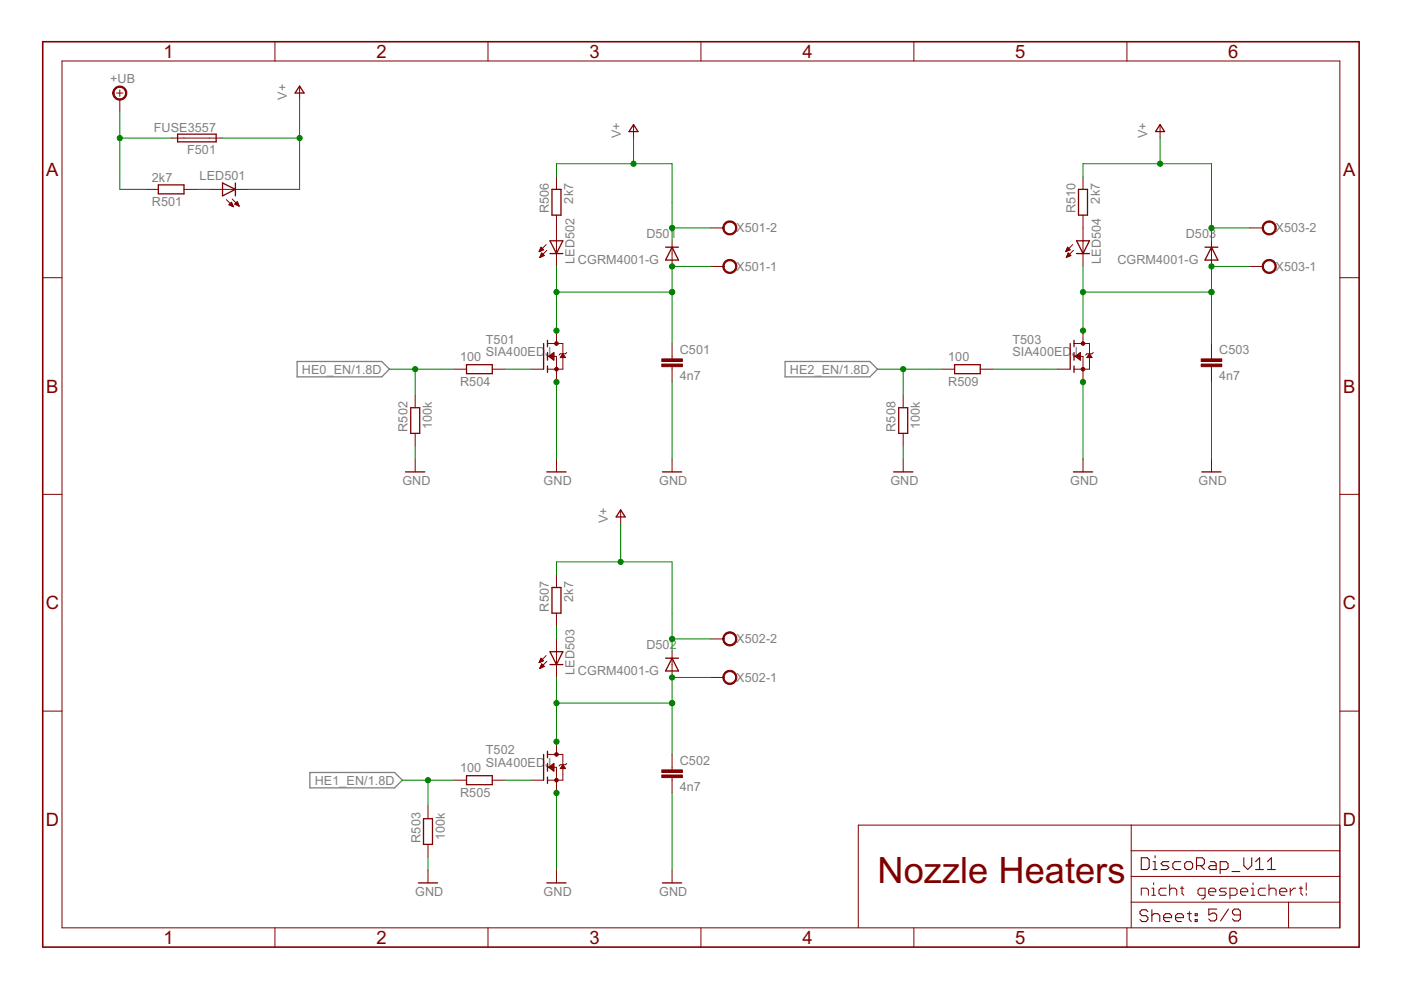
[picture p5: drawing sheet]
<svg xmlns="http://www.w3.org/2000/svg" width="297mm" height="210mm" viewBox="0 0 297 210" stroke-linecap="round" stroke-linejoin="round" font-family="sans-serif">
<path d="M63 76.6h17.9l1.7 1.7-1.7 1.6h-17.9zM166.5 76.6h17.9l1.7 1.7-1.7 1.6h-17.9zM65.7 163.8h18l1.6 1.6-1.6 1.6h-18z" fill="none" stroke="#808080" stroke-width=".28"/>
<g fill="none" stroke="#800000" stroke-width=".28">
<path d="M63.5 18.2l1 1.5h-1.9zM33.6 39.2h5.4v1.9h-5.4zM37.7 28.4h8.1v1.7h-8.1zM47.2 38.8l2.7 1.4-2.7 1.3zM49.9 38.8v2.7M134.3 26.4l1 1.5h-1.9zM246 26.4l.9 1.5h-1.9zM116.6 51.1h2.7l-1.3 2.7zM116.6 53.8h2.7M117 40.2h1.9v5.4h-1.9zM141.1 52.4h2.7M142.5 52.4l1.3 2.7h-2.7z"/>
<path d="M228.3 53.8h2.7M228.3 51.1h2.7l-1.4 2.7zM228.7 40.2h1.9v5.4h-1.9zM255.5 52.4h2.7M256.9 52.4l1.3 2.7h-2.7zM98.9 77.3h5.5v1.9h-5.5zM115.3 72.8v5.5M116.1 72.2v1.3M116.1 74.7v1.7M116.1 77.6v1.4M202.4 77.3h5.4v1.9h-5.4zM226.9 72.8v5.5"/>
<path d="M227.7 72.2v1.3M227.7 74.7v1.7M227.7 77.6v1.4M87.1 86.4h1.9v5.5h-1.9zM190.5 86.4h1.9v5.5h-1.9zM86 100.1h4.1M115.9 100.1h4.1M131.6 108.1l.9 1.5h-1.9zM140.4 100.1h4.1M189.5 100.1h4M227.6 100.1h4.1M254.8 100.1h4.1"/>
<path d="M116.6 138.2h2.7l-1.3 2.7zM117 124.6h1.9v5.4h-1.9zM141.1 139.6h2.7M142.5 139.6l1.3 2.7h-2.7zM115.3 160v5.4M116.1 159.3v1.4M116.6 140.9h2.7M89.8 173.6h1.9v5.4h-1.9zM98.9 164.5h5.5v1.9h-5.5zM116.1 161.9v1.6M116.1 164.7v1.4M88.7 187.2h4.1"/>
<path d="M115.9 187.2h4.1M140.4 187.2h4.1"/>
</g>
<g fill="none" stroke="#800000" stroke-width=".21">
<path d="M13.1 12.9h271v183.8h-271zM24.7 19.7h1.4M25.4 19v1.4M58.3 8.8v4.1M63.5 18.4v2.7M103.5 8.8v4.1M148.6 8.8v4.1M193.8 8.8v4.1M238.9 8.8v4.1M25.4 21.1v2.7M36.3 29.3h10.9M118 37.4v2.8"/>
<path d="M134.3 26.5v2.8M229.6 37.4v2.8M246 26.5v2.8M9.1 58.9h4M30.8 40.2h2.8M39 40.2h2.7M44.4 40.2h8.2M48 42.3l1.5 1.5M48.5 43.4l1 .4M48.5 43.4l.6-.5 .4 .9M48.6 43.4h.7M48.7 43.2h.6"/>
<path d="M48.7 43.5h.7M48.9 43.1h.3M49 43h.1M49.1 43.6h.3M49.2 42.2l1.5 1.5M49.4 43.8h.1M49.8 43.3l.5-.6 .4 1zM49.8 43.2h.7M49.9 43.1h.6M50 43.4h.6M50.1 43h.3M50.2 42.9h.2"/>
<path d="M50.3 43.5h.4M50.6 43.6h.1M114.3 53.3h.3M114.4 53.1h.5M114.4 54.6h.1M114.5 53h.7M114.5 52.9h.7M114.5 54.4h.3M114.6 54.3h.5M114.6 52.7h.4M114.6 54.2h.8M114.6 52.6h.3"/>
<path d="M114.7 52.5h.1M114.7 54h.6M114.7 52.4l.6 .6-1 .4zM114.7 53.9h.4M114.8 53.8h.2M114.9 53.6l-.5 1M114.9 53.6l.5 .6M114.9 53.7h.1M115.4 54.2l-1 .4M115.8 51.9l-1.5 1.5M115.9 53.1l-1.5 1.5M118 45.6v10.9"/>
<path d="M142.5 51.1v5.4M150.7 56.5h2.7M150.7 48.3h2.7M226 53.3h.2M226 53.1h.5M226.1 54.6h.1M226.1 53h.7M226.1 54.4h.3M226.2 52.9h.6M226.2 52.7h.5M226.2 54.3h.5M226.3 54.2h.7"/>
<path d="M226.3 52.6h.2M226.3 54h.6M226.3 52.5h.1M226.4 52.4l.5 .6-.9 .4zM226.4 53.9h.4M226.4 53.8h.2M226.5 53.7h.1M226.5 53.6l-.4 1M226.5 53.6l.5 .6M227 54.2l-.9 .4M227.4 51.9l-1.4 1.5M227.6 53.1l-1.5 1.5"/>
<path d="M229.6 45.6v10.9M256.9 51.1v5.4M265 56.5h2.7M265 48.3h2.7M284.1 58.9h4.1M96.2 78.3h2.7M104.4 78.3h2.7M112.5 78.3h2.8M116.1 75.6h1.9v5.4M116.1 72.8h3.2v5.5h-3.2M116.4 75.6l1-.9v1.7zM116.4 75.5h1"/>
<path d="M116.4 75.6h1M116.6 75.4h.8M116.6 75.8h.8M116.8 75.2h.6M116.8 75.9h.6M116.9 75.1h.5M117 76h.4M117.1 75h.3M117.2 76.2h.2M117.3 74.8h.1M117.3 76.3h.1M118 70.1v2.7"/>
<path d="M118.8 75.8h1M118.9 75.6h.9M119 75.5h.7M119.1 75.4h.5M119.2 75.2h.3M119.3 75.1h.1M119.3 75l.6 .8h-1.1zM120.2 74.7l-.3 .3h-1.1l-.3 .3M142.5 72.8v3.3M142.5 77.7v3.3M199.7 78.3h2.7M207.8 78.3h2.8"/>
<path d="M224.2 78.3h2.7M227.7 72.8h3.3v5.5h-3.3M227.7 75.6h1.9v5.4M228 75.6l1.1-.9v1.7zM228 75.5h1.1M228.1 75.6h1M228.2 75.4h.9M228.3 75.8h.8M228.4 75.2h.7M228.4 75.9h.7M228.6 75.1h.5M228.6 76h.5"/>
<path d="M228.8 75h.3M228.8 76.2h.3M228.9 74.8h.2M229 76.3h.1M229.6 70.1v2.7M230.5 75.8h1M230.6 75.6h.8M230.7 75.5h.6M230.7 75.4h.5M230.8 75.2h.3M230.9 75.1h.2M231 75l.5 .8h-1.1z"/>
<path d="M231.8 74.7l-.3 .3h-1.1l-.2 .3M256.9 72.8v3.3M256.9 77.7v3.3M88 83.7v2.7M88 91.9v2.7M88 97.3v2.8M118 97.3v2.8M142.5 97.3v2.8M191.5 83.7v2.7M191.5 91.9v2.7M191.5 97.3v2.8M229.6 97.3v2.8"/>
<path d="M256.9 97.3v2.8M9.1 104.8h4M131.6 108.2v2.8M284.1 104.8h4.1M114.5 140h.7M114.6 139.9h.4M114.6 139.7h.3M114.7 139.6h.1M114.7 139.6l.6 .5-1 .4zM115.8 139l-1.5 1.5M118 121.8v2.8M118 130v2.7"/>
<path d="M118 135.5v8.1M142.5 138.2v5.4M150.7 135.5h2.7M9.1 150.8h4M114.3 140.4h.3M114.4 140.3h.5M114.4 141.7h.1M114.5 140.1h.7M114.5 141.6h.3M114.6 141.4h.5M114.6 141.3h.8M114.7 141.2h.6"/>
<path d="M114.7 141.1h.4M114.8 140.9h.2M114.8 140.8h.1M114.9 140.8l-.5 .9M114.9 140.8l.5 .5M115.4 141.3l-1 .4M115.9 140.2l-1.5 1.5M116.1 160h3.2v5.4h-3.2M118 157.2v2.8M142.5 160v3.2M150.7 143.6h2.7M284.1 150.8h4.1"/>
<path d="M90.7 170.9v2.7M90.7 179v2.8M96.2 165.4h2.7M104.4 165.4h2.7M112.5 165.4h2.8M116.1 162.7h1.9v5.4M116.4 162.7l1-.8v1.6zM116.4 162.6h1M116.5 162.8h.9M116.6 162.5h.8M116.6 162.9h.8M116.8 162.4h.6"/>
<path d="M116.8 163h.6M116.9 162.2h.5M117 163.2h.4M117.1 162.1h.3M117.2 163.3h.2M117.3 162h.1M117.3 163.4h.1M118.8 162.9h1M118.9 162.8h.9M119 162.6h.7M119.1 162.5h.5M119.2 162.4h.3"/>
<path d="M119.3 162.2h.1M119.3 162.1l.6 .9h-1.1zM120.2 161.9l-.3 .2h-1.1l-.3 .3M142.5 164.9v3.2M239.8 174.9v21.8M284.1 174.9h-102.1v21.8M58.3 196.7v4.1M90.7 184.5v2.7M103.5 196.7v4.1M118 184.5v2.7M142.5 184.5v2.7M148.6 196.7v4.1"/>
<path d="M193.8 196.7v4.1M238.9 196.7v4.1M239.8 191.3h44.3M239.8 185.8h44.3M239.8 180.4h44.3M242 189.8v-1.5h1.1l.4 .4v1.1M244.2 188.3h.4v1.5M244.2 189.8h.8M244.6 187.2v.4M247.2 188.3h-1.1l-.4 .4v.7l.4 .4h1.1M248 188.7l.4-.4h.7l.4 .4v1.1M248 187.6v2.2"/>
<path d="M250.3 188.3h.7M250.6 187.9v1.5l.4 .4M255.5 189.8h-1.1l-.4-.4v-.7l.4-.4h1.1v1.9l-.4 .4h-.3M256.3 189.1h1.5v-.4l-.4-.4h-.8l-.3 .4v.7l.3 .4h.8M260 188.3h-1.1l-.4 .4 .4 .4h.8l.3 .3-.3 .4h-1.2M260.8 189.8h1.1l.4-.4v-.7l-.4-.4h-1.1v2.3M263 189.1h1.5v-.4l-.3-.4h-.8l-.4 .4v.7l.4 .4h.8M265.3 188.3h.4v1.5M265.3 189.8h.7M265.7 187.2v.4M268.3 188.3h-1.1l-.4 .4v.7l.4 .4h1.1M269 188.7l.4-.4h.8l.4 .4v1.1"/>
<path d="M269 187.6v2.2M271.3 189.1h1.5v-.4l-.4-.4h-.7l-.4 .4v.7l.4 .4h.7M273.2 191.3v5.4M273.6 188.3v1.5M274.7 188.3h-.4l-.7 .8M275.4 188.3h.8M275.8 187.9v1.5l.4 .4M276.9 187.2v1.5M276.9 189.4v.4"/>
</g>
<g fill="#800000" stroke="#800000" stroke-width=".21">
<path d="M140.3 77.2h4.4v.5h-4.4z"/>
<path d="M140.3 76.1h4.4v.5h-4.4z"/>
<path d="M140.3 164.3h4.4v.6h-4.4z"/>
<path d="M140.3 163.2h4.4v.6h-4.4z"/>
<path d="M254.7 77.2h4.3v.5h-4.3z"/>
<path d="M254.7 76.1h4.3v.5h-4.3z"/>
</g>
<g fill="none" stroke="#800000" stroke-width=".23">
<path d="M242 181.9h1.2l.4 .4v1.6l-.4 .5h-1.2zM243.4 193.3l-.4-.4h-.9l-.4 .4v.4l.4 .4h.9l.4 .5v.4l-.4 .4h-.9l-.4-.4M244.2 192.9v2.5M244.2 194.1l.4-.4h.9l.4 .4v1.3M244.5 184.4h.8M244.5 182.7h.4v1.7M244.9 181.4v.5M246.7 194.6h1.7v-.5l-.4-.4h-.9l-.4 .4v.9l.4 .4h.9M247.8 182.7h-1.2l-.4 .4 .4 .4h.8l.4 .4-.4 .5h-1.2M249.2 194.6h1.7v-.5l-.4-.4h-.8l-.5 .4v.9l.5 .4h.8M250.3 182.7h-1.2l-.4 .4v.8l.4 .5h1.2M251.6 182.7h.8l.5 .4v.8l-.5 .5h-.8l-.4-.5v-.8z"/>
<path d="M251.7 193.7h.9M252.2 193.3v1.7l.4 .4M253.4 193.7h.4v.4h-.4zM253.4 195h.4v.4h-.4zM253.7 183.5h1.2l.5-.4v-.8l-.5-.4h-1.2v2.5M254.5 183.5l.9 .9M256.6 182.7h.9l.4 .4v1.3h-1.3l-.4-.5 .4-.4h1.3M258 192.7h-1.7v1.3l.8-.4h.4l.5 .4v.8l-.5 .5h-.8l-.4-.5M258.7 184.4h1.2l.5-.5v-.8l-.5-.4h-1.2v2.5M260.5 192.7l-1.7 2.6M261.2 184.8h1.7M263 194h-1.3l-.4-.4v-.4l.4-.5h.9l.4 .5v1.6l-.4 .5h-.9l-.4-.5"/>
<path d="M263.7 181.9v1.6l.8 .9 .9-.9v-1.6M266.2 184.4h1.7M266.2 182.7l.9-.8v2.5M268.7 184.4h1.7M268.7 182.7l.9-.8v2.5"/>
</g>
<path d="M9.1 8.8h279.1v192h-279.1z" fill="none" stroke="#800000" stroke-width=".34"/>
<g fill="#800000" stroke="#800000" stroke-width=".21">
<path d="M153.6 55.5a1.49 1.49 0 0 1 2.4 .2 1.49 1.49 0 0 1-.8 2.2 1.49 1.49 0 0 1-2-1.4h.3a1.23 1.23 0 0 1 1.8-1 1.23 1.23 0 0 1 .2 2 1.23 1.23 0 0 1-2-.7v-.3h-.3z" fill-rule="evenodd"/>
<path d="M153.6 47.3a1.49 1.49 0 0 1 2.4 .2 1.49 1.49 0 0 1-.8 2.3 1.49 1.49 0 0 1-2-1.5h.3a1.23 1.23 0 0 1 1.8-1 1.23 1.23 0 0 1 .2 2.1 1.23 1.23 0 0 1-2-.8v-.3h-.3z" fill-rule="evenodd"/>
<path d="M153.6 142.6a1.49 1.49 0 0 1 2.4 .2 1.49 1.49 0 0 1-.8 2.3 1.49 1.49 0 0 1-2-1.5h.3a1.23 1.23 0 0 1 1.8-1 1.23 1.23 0 0 1 .2 2.1 1.23 1.23 0 0 1-2-.8v-.3h-.3z" fill-rule="evenodd"/>
<path d="M153.6 134.5a1.49 1.49 0 0 1 2.4 .2 1.49 1.49 0 0 1-.8 2.2 1.49 1.49 0 0 1-2-1.4h.3a1.23 1.23 0 0 1 1.8-1.1 1.23 1.23 0 0 1 .2 2.1 1.23 1.23 0 0 1-2-.7v-.3h-.3z" fill-rule="evenodd"/>
<path d="M268 55.5a1.49 1.49 0 0 1 2.4 .2 1.49 1.49 0 0 1-.9 2.2 1.49 1.49 0 0 1-1.9-1.4h.3a1.23 1.23 0 0 1 1.8-1 1.23 1.23 0 0 1 .1 2 1.23 1.23 0 0 1-1.9-.7v-.3h-.3z" fill-rule="evenodd"/>
<path d="M268 47.3a1.49 1.49 0 0 1 2.4 .2 1.49 1.49 0 0 1-.9 2.3 1.49 1.49 0 0 1-1.9-1.5h.3a1.23 1.23 0 0 1 1.8-1 1.23 1.23 0 0 1 .1 2.1 1.23 1.23 0 0 1-1.9-.8v-.3h-.3z" fill-rule="evenodd"/>
<path d="M24.3 18.8a1.5 1.5 0 0 1 2.4 .2 1.5 1.5 0 0 1-.9 2.2 1.5 1.5 0 0 1-1.9-1.5h.3a1.22 1.22 0 0 1 1.7-1.1 1.22 1.22 0 0 1 .3 2 1.22 1.22 0 0 1-2-.6v-.3h-.3z" fill-rule="evenodd"/>
<circle cx="118" cy="78.3" r=".38"/>
<circle cx="118" cy="72.8" r=".38"/>
<circle cx="118" cy="165.4" r=".38"/>
<circle cx="118" cy="160" r=".38"/>
<circle cx="229.6" cy="78.3" r=".38"/>
<circle cx="229.6" cy="72.8" r=".38"/>
</g>
<g fill="none" stroke="#008000" stroke-width=".21">
<path d="M25.4 23.8v16.4h5.4M25.4 29.3h10.9M47.2 29.3h16.3M63.5 21.1v19.1h-10.9M118 37.4v-2.7h24.5v16.4M134.3 29.3v5.4M229.6 37.4v-2.7h27.3v16.4M246 29.3v5.4M41.7 40.2h2.7M118 56.5v13.6M142.5 48.3h8.2M150.7 56.5h-8.2v16.3"/>
<path d="M229.6 56.5v13.6M256.9 48.3h8.1M265 56.5h-8.1v16.3M82.6 78.3h13.6M88 78.3v5.4M107.1 78.3h5.4M118 61.9h24.5M186.1 78.3h13.6M191.5 78.3v5.4M210.6 78.3h13.6M229.6 61.9h27.3M88 94.6v2.7"/>
<path d="M118 81v16.3M142.5 81v16.3M191.5 94.6v2.7M229.6 81v16.3M256.9 81v16.3M131.6 111v8.1M118 121.8v-2.7h24.5v19.1M118 132.7v2.8M142.5 135.5h8.2M118 143.6v13.6M118 149.1h24.5M150.7 143.6h-8.2v16.4"/>
<path d="M85.3 165.4h10.9M90.7 165.4v5.5M107.1 165.4h5.4M118 168.1v16.4M142.5 168.1v16.4M90.7 181.8v2.7"/>
</g>
<g fill="#008000" stroke="#008000" stroke-width=".21">
<circle cx="118" cy="81" r=".55"/>
<circle cx="118" cy="168.1" r=".55"/>
<circle cx="229.6" cy="81" r=".55"/>
<circle cx="88" cy="78.3" r=".55"/>
<circle cx="142.5" cy="61.9" r=".55"/>
<circle cx="142.5" cy="56.5" r=".55"/>
<circle cx="118" cy="61.9" r=".55"/>
<circle cx="118" cy="70.1" r=".55"/>
<circle cx="25.4" cy="29.3" r=".55"/>
<circle cx="90.7" cy="165.4" r=".55"/>
<circle cx="142.5" cy="149.1" r=".55"/>
<circle cx="142.5" cy="143.6" r=".55"/>
<circle cx="118" cy="149.1" r=".55"/>
<circle cx="118" cy="157.2" r=".55"/>
<circle cx="191.5" cy="78.3" r=".55"/>
<circle cx="256.9" cy="61.9" r=".55"/>
<circle cx="256.9" cy="56.5" r=".55"/>
<circle cx="229.6" cy="61.9" r=".55"/>
<circle cx="229.6" cy="70.1" r=".55"/>
<circle cx="63.5" cy="29.3" r=".55"/>
<circle cx="142.5" cy="48.3" r=".55"/>
<circle cx="134.3" cy="34.7" r=".55"/>
<circle cx="256.9" cy="48.3" r=".55"/>
<circle cx="246" cy="34.7" r=".55"/>
<circle cx="142.5" cy="135.5" r=".55"/>
<circle cx="131.6" cy="119.1" r=".55"/>
</g>
<text font-size="8.6" fill="#800000" x="186.1" y="187.2">Nozzle Heaters</text>
<g font-size="4.4" fill="#800000">
<text x="34.6" y="12.3">1</text>
<text x="79.8" y="12.3">2</text>
<text x="125" y="12.3">3</text>
<text x="170.1" y="12.3">4</text>
<text x="215.3" y="12.3">5</text>
<text x="260.4" y="12.3">6</text>
<text x="9.8" y="37.3">A</text>
<text x="284.8" y="37.3">A</text>
<text x="9.8" y="83.2">B</text>
<text x="284.8" y="83.2">B</text>
<text x="9.7" y="129.2">C</text>
<text x="284.7" y="129.2">C</text>
<text x="9.7" y="175.1">D</text>
<text x="284.7" y="175.1">D</text>
<text x="34.6" y="200.2">1</text>
<text x="79.8" y="200.2">2</text>
<text x="125" y="200.2">3</text>
<text x="170.1" y="200.2">4</text>
<text x="215.3" y="200.2">5</text>
<text x="260.4" y="200.2">6</text>
</g>
<g font-size="3" fill="#808080">
<text x="23.4" y="17.7">+UB</text>
<text x="60.8" y="21.1" transform="rotate(-90 60.8 21.1)">V+</text>
<text x="32.6" y="28">FUSE3557</text>
<text x="131.6" y="29.3" transform="rotate(-90 131.6 29.3)">V+</text>
<text x="243.2" y="29.3" transform="rotate(-90 243.2 29.3)">V+</text>
<text x="39.7" y="32.7">F501</text>
<text x="32.2" y="38.5">2k7</text>
<text x="42.3" y="38.3">LED501</text>
<text x="32.2" y="43.7">R501</text>
<text x="116.4" y="45.3" transform="rotate(-90 116.4 45.3)">R506</text>
<text x="121.5" y="43.2" transform="rotate(-90 121.5 43.2)">2k7</text>
<text x="228" y="45.3" transform="rotate(-90 228 45.3)">R510</text>
<text x="233.2" y="43.2" transform="rotate(-90 233.2 43.2)">2k7</text>
<text x="137" y="50.5">D501</text>
<text x="156.1" y="49.3">X501-2</text>
<text x="251.4" y="50.5">D503</text>
<text x="270.5" y="49.3">X503-2</text>
<text x="121.8" y="56" transform="rotate(-90 121.8 56)">LED502</text>
<text x="122.5" y="55.9">CGRM4001-G</text>
<text x="156.1" y="57.4">X501-1</text>
<text x="233.4" y="56" transform="rotate(-90 233.4 56)">LED504</text>
<text x="236.9" y="55.9">CGRM4001-G</text>
<text x="270.5" y="57.4">X503-1</text>
<text x="97.6" y="76.6">100</text>
<text x="103" y="75.6">SIA400ED</text>
<text x="103" y="72.8">T501</text>
<text x="115.6" y="75.6">J</text>
<text x="144.1" y="75.1">C501</text>
<text x="201" y="76.6">100</text>
<text x="214.6" y="75.6">SIA400ED</text>
<text x="214.6" y="72.8">T503</text>
<text x="227.2" y="75.6">J</text>
<text x="258.5" y="75.1">C503</text>
<text x="64" y="79.2">HE0_EN/1.8D</text>
<text x="97.6" y="81.8">R504</text>
<text x="144.1" y="80.6">4n7</text>
<text x="167.5" y="79.2">HE2_EN/1.8D</text>
<text x="201" y="81.8">R509</text>
<text x="258.5" y="80.6">4n7</text>
<text x="86.4" y="91.5" transform="rotate(-90 86.4 91.5)">R502</text>
<text x="91.6" y="90.9" transform="rotate(-90 91.6 90.9)">100k</text>
<text x="189.9" y="91.5" transform="rotate(-90 189.9 91.5)">R508</text>
<text x="195" y="90.9" transform="rotate(-90 195 90.9)">100k</text>
<text x="85.3" y="102.8">GND</text>
<text x="115.3" y="102.8">GND</text>
<text x="139.8" y="102.8">GND</text>
<text x="188.8" y="102.8">GND</text>
<text x="226.9" y="102.8">GND</text>
<text x="254.1" y="102.8">GND</text>
<text x="128.9" y="111" transform="rotate(-90 128.9 111)">V+</text>
<text x="116.4" y="129.7" transform="rotate(-90 116.4 129.7)">R507</text>
<text x="121.5" y="127.6" transform="rotate(-90 121.5 127.6)">2k7</text>
<text x="137" y="137.7">D502</text>
<text x="156.1" y="136.4">X502-2</text>
<text x="121.8" y="143.1" transform="rotate(-90 121.8 143.1)">LED503</text>
<text x="122.5" y="143.1">CGRM4001-G</text>
<text x="156.1" y="144.6">X502-1</text>
<text x="103" y="160">T502</text>
<text x="66.7" y="166.4">HE1_EN/1.8D</text>
<text x="97.6" y="163.8">100</text>
<text x="103" y="162.7">SIA400ED</text>
<text x="115.6" y="162.7">J</text>
<text x="144.1" y="167.7">4n7</text>
<text x="144.1" y="162.3">C502</text>
<text x="97.6" y="168.9">R505</text>
<text x="89.1" y="178.7" transform="rotate(-90 89.1 178.7)">R503</text>
<text x="94.3" y="178.1" transform="rotate(-90 94.3 178.1)">100k</text>
<text x="88" y="189.9">GND</text>
<text x="115.3" y="189.9">GND</text>
<text x="139.8" y="189.9">GND</text>
</g>
</svg>
